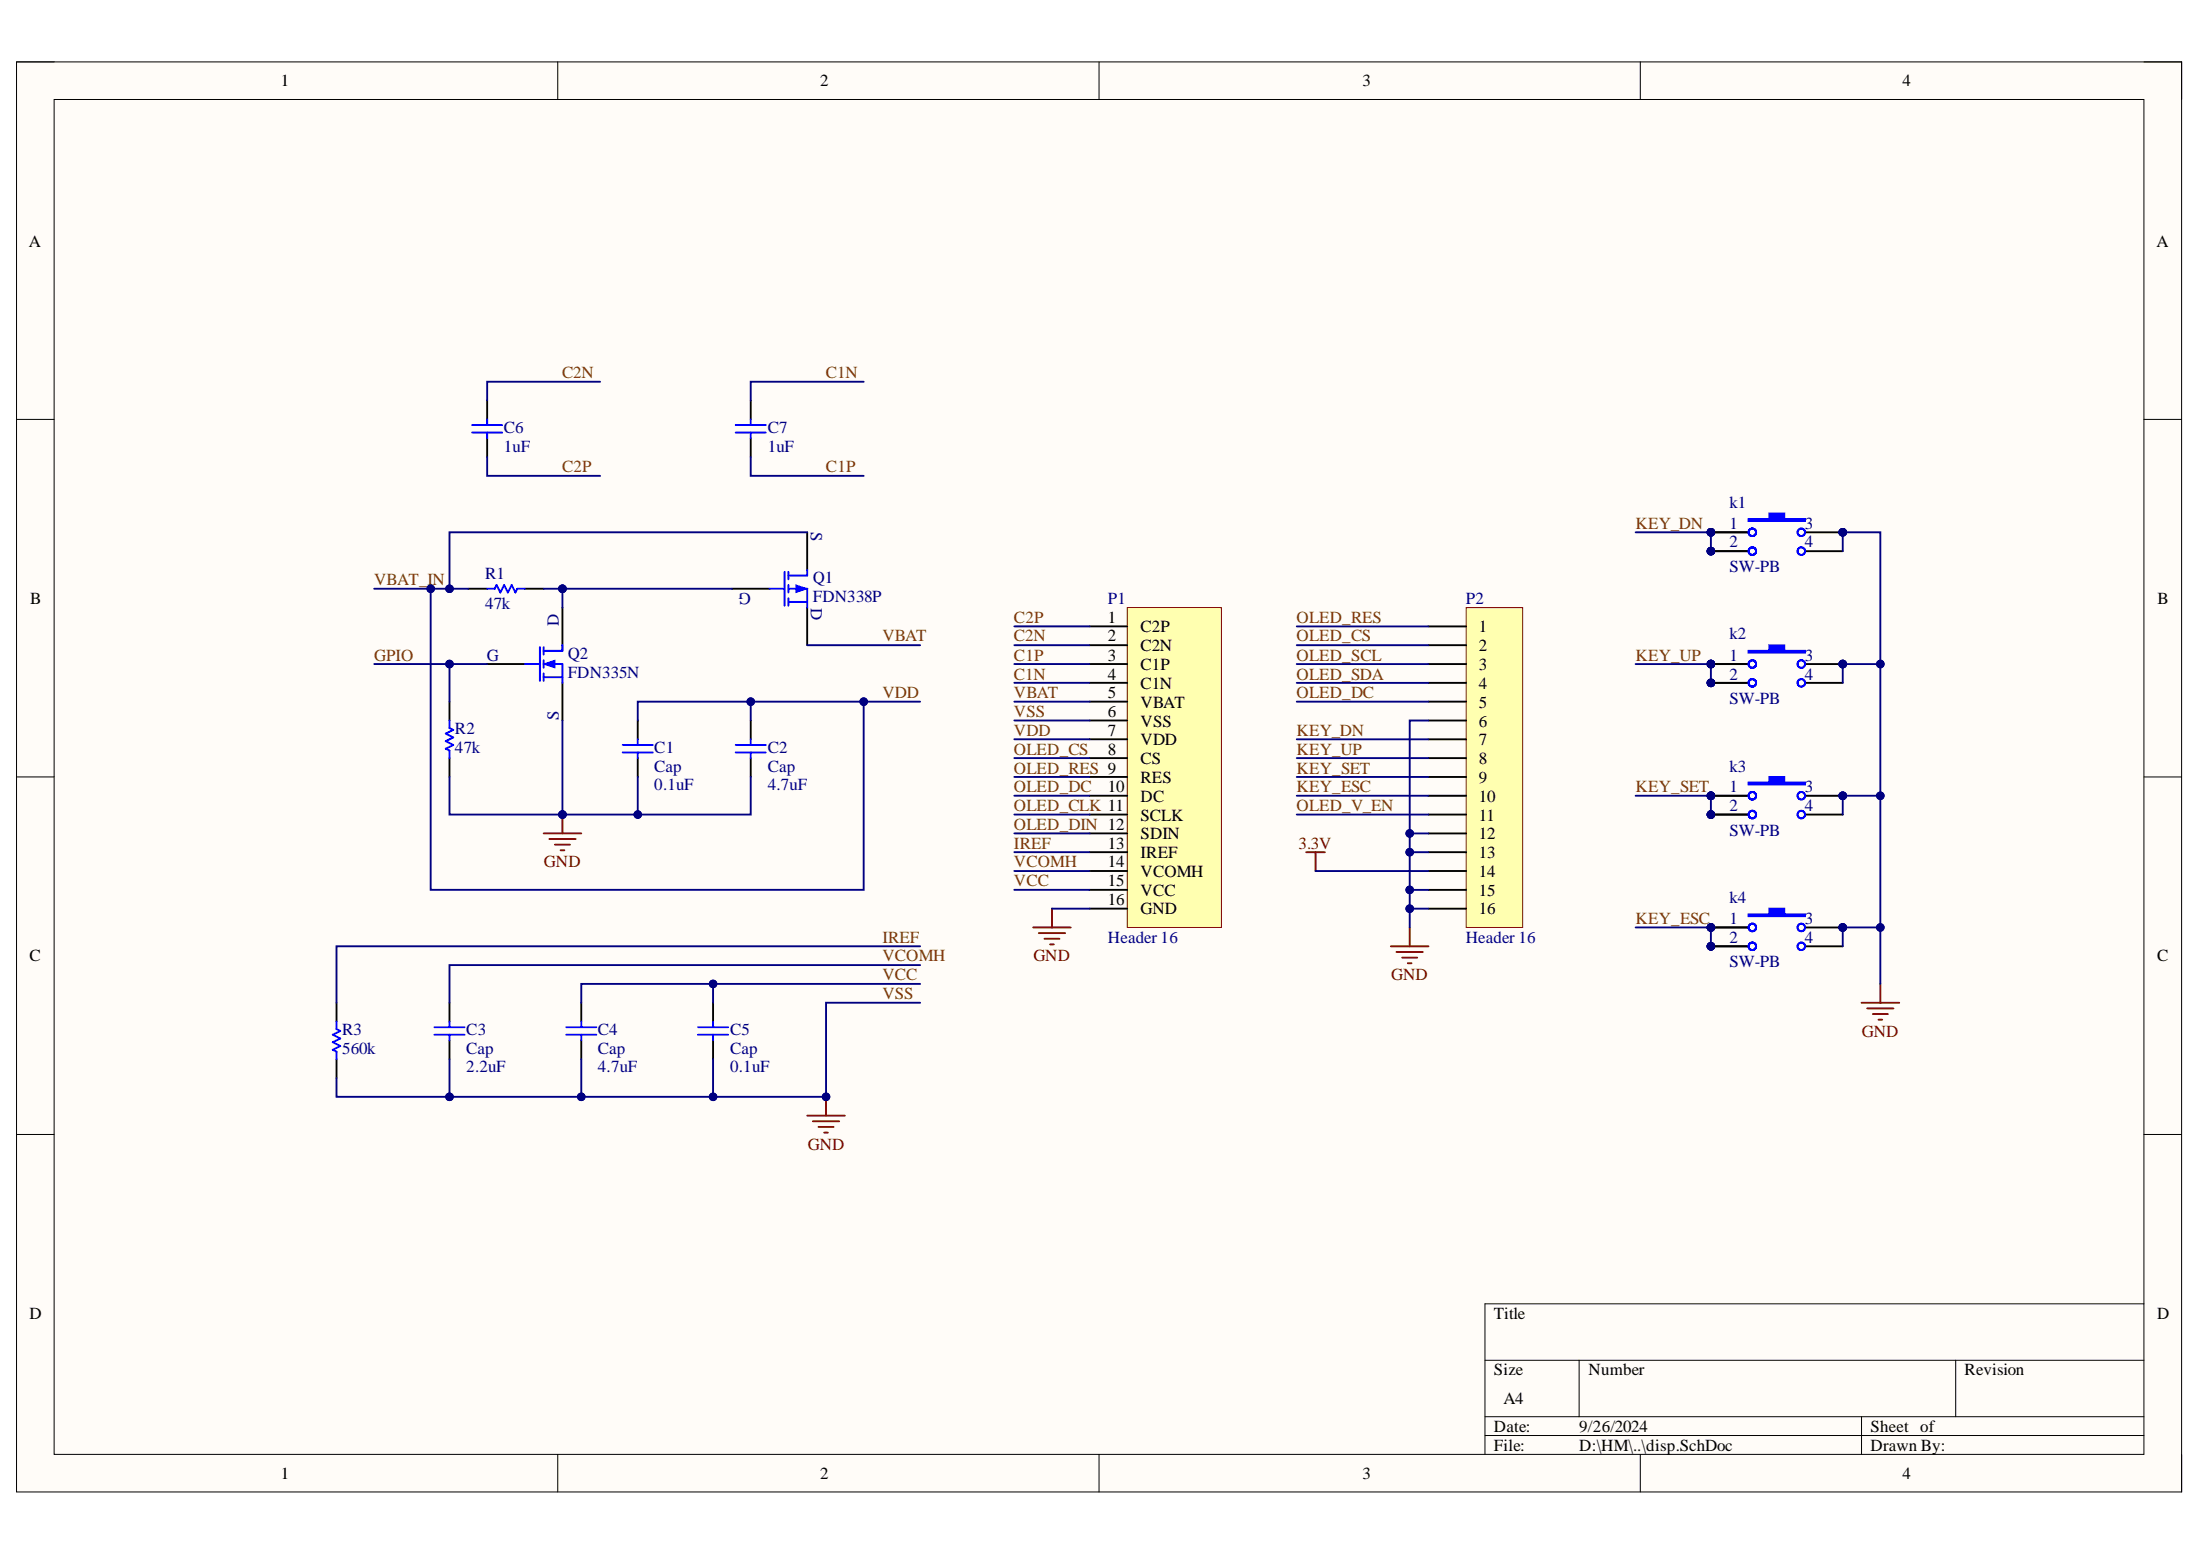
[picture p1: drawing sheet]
<svg xmlns="http://www.w3.org/2000/svg" width="297mm" height="210mm" viewBox="0 0 297 210" stroke-linecap="round" stroke-linejoin="round" font-family="sans-serif">
<path d="M2.2 8.4h292.4v193h-292.4z" fill-rule="evenodd" fill="#fffcf8"/>
<path d="M2.2 8.4h292.4v193h-292.4z" fill="none" stroke="#000" stroke-width=".14"/>
<path d="M7.3 13.4h282.2v182.9h-282.2z" fill-rule="evenodd" fill="#fffcf8"/>
<g fill="none" stroke="#000" stroke-width=".14">
<path d="M2.2 8.4h5.1M7.3 13.4h282.2v182.9h-282.2zM75.3 8.4v5M148.4 8.4v5M221.5 8.4v5M289.5 8.4h5.1v5M2.2 56.6h5.1M289.5 56.6h5.1M2.2 104.9h5.1M289.5 104.9h5.1M2.2 153.1h5.1M289.5 153.1h5.1"/>
<path d="M289.5 176h-89v20.3M75.3 196.3v5.1M148.4 196.3v5.1M200.5 183.6h89M200.5 191.2h89M200.5 193.8h89M213.2 183.6v7.6M221.5 196.3v5.1M251.3 191.2v5.1M264.1 183.6v7.6M294.6 196.3v5.1"/>
</g>
<g fill="none" stroke="#000" stroke-width=".25">
<path d="M63.2 79.5h2.6M70.9 79.5h2.5M60.7 94.7v2.6M65.8 89.6h5.1M75.9 82v5.1M75.9 92.2v5.1M86.1 97.3v2.5M101.4 97.3v2.5M60.7 102.3v2.6M86.1 102.3v2.6M101.4 102.3v2.6M45.4 135.4v2.5"/>
<path d="M60.7 135.4v2.5M78.5 135.4v2.5M96.3 135.4v2.5M45.4 143v2.5M60.7 140.4v2.6M78.5 140.4v2.6M96.3 140.4v2.6"/>
</g>
<g fill="none" stroke="#00f" stroke-width=".25">
<path d="M65.8 79.5h1l.2-.5 .6 1 .5-1 .5 1 .5-1 .5 1 .2-.5h1.1M60.7 97.3v1l.5 .2-1 .5 1 .5-1 .5 1 .6-1 .5 .5 .2v1M70.9 89.6h2M72.9 87.3v4.6M73.4 87.9h2.5M73.4 89.6h2.5v2.6M73.4 91.4h2.5M73.4 87.3v1.1M73.4 89.1v1M73.4 90.9v1M86.1 99.8v.8M101.4 99.8v.8"/>
<path d="M84.1 100.6h4M84.1 101.6h4M86.1 101.6v.7M99.3 100.6h4.1M99.3 101.6h4.1M101.4 101.6v.7M45.4 137.9v1l.5 .3-1 .5 1 .5-1 .5 1 .5-1 .5 .5 .3v1M58.7 138.7h4M58.7 139.7h4M60.7 137.9v.8M60.7 139.7v.7M76.5 138.7h4"/>
<path d="M76.5 139.7h4M78.5 137.9v.8M78.5 139.7v.7M94.2 138.7h4.1M94.2 139.7h4.1M96.3 137.9v.8M96.3 139.7v.7"/>
</g>
<path d="M73.4 89.6l1.5-.5v1z" fill="#00f"/>
<path d="M73.4 89.6l1.5-.5v1z" fill="none" stroke="#00f" stroke-width=".14"/>
<path d="M103.9 79.5h2M105.9 77.2v4.6M106.4 77.7h2.6M106.4 79.5h2.6v2.5M106.4 77.2v1M106.4 79v1M75.9 87.1v.8M106.4 81.2h2.6M106.4 80.7v1.1" fill="none" stroke="#00f" stroke-width=".25"/>
<path d="M98.8 79.5h5.1M109 71.9v5M109 82v5.1" fill="none" stroke="#000" stroke-width=".25"/>
<path d="M107.5 79l1.5 .5-1.5 .5z" fill="#00f"/>
<path d="M107.5 79l1.5 .5-1.5 .5z" fill="none" stroke="#00f" stroke-width=".14"/>
<path d="M109 76.9v.8" fill="none" stroke="#00f" stroke-width=".25"/>
<path d="M73.4 112.5h5.1M74.2 113.3h3.5M74.9 114h2.1M75.7 114.8h.5M75.9 110v2.5" fill="none" stroke="#800000" stroke-width=".25"/>
<circle cx="75.9" cy="110" r=".51" fill="#000080"/>
<circle cx="75.9" cy="110" r=".51" fill="none" stroke="#000080" stroke-width=".14"/>
<path d="M65.8 54.1v2.5M65.8 59.2v2.5M101.4 54.1v2.5M101.4 59.2v2.5" fill="none" stroke="#000" stroke-width=".25"/>
<path d="M63.7 57.4h4.1M63.7 58.4h4.1M65.8 56.6v.8M65.8 58.4v.8M99.3 57.4h4.1M99.3 58.4h4.1M101.4 56.6v.8M101.4 58.4v.8" fill="none" stroke="#00f" stroke-width=".25"/>
<circle cx="231" cy="71.9" r=".51" fill="#000080"/>
<circle cx="231" cy="71.9" r=".51" fill="none" stroke="#000080" stroke-width=".14"/>
<circle cx="248.8" cy="71.9" r=".51" fill="#000080"/>
<circle cx="248.8" cy="71.9" r=".51" fill="none" stroke="#000080" stroke-width=".14"/>
<circle cx="231" cy="71.9" r=".51" fill="#000080"/>
<circle cx="231" cy="71.9" r=".51" fill="none" stroke="#000080" stroke-width=".14"/>
<circle cx="231" cy="74.4" r=".51" fill="#000080"/>
<circle cx="231" cy="74.4" r=".51" fill="none" stroke="#000080" stroke-width=".14"/>
<circle cx="231" cy="74.4" r=".51" fill="#000080"/>
<circle cx="231" cy="74.4" r=".51" fill="none" stroke="#000080" stroke-width=".14"/>
<path d="M231 71.9h5.1" fill="none" stroke="#000" stroke-width=".25"/>
<circle cx="231" cy="71.9" r=".51" fill="#000080"/>
<circle cx="231" cy="71.9" r=".51" fill="none" stroke="#000080" stroke-width=".14"/>
<path d="M243.7 71.9h5.1" fill="none" stroke="#000" stroke-width=".25"/>
<circle cx="248.8" cy="71.9" r=".51" fill="#000080"/>
<circle cx="248.8" cy="71.9" r=".51" fill="none" stroke="#000080" stroke-width=".14"/>
<path d="M236.1 70.1h2.8v-.8h2v.8h2.8v.2h-7.6z" fill-rule="evenodd" fill="#00f"/>
<g fill="none" stroke="#00f" stroke-width=".25">
<path d="M236.1 70.1h2.8v-.8h2v.8h2.8v.2h-7.6z"/>
<circle cx="236.6" cy="71.9" r=".51"/>
<circle cx="243.2" cy="71.9" r=".51"/>
</g>
<path d="M231 71.9h5.1" fill="none" stroke="#000" stroke-width=".25"/>
<circle cx="231" cy="71.9" r=".51" fill="#000080"/>
<circle cx="231" cy="71.9" r=".51" fill="none" stroke="#000080" stroke-width=".14"/>
<circle cx="236.6" cy="71.9" r=".51" fill="none" stroke="#00f" stroke-width=".25"/>
<path d="M231 74.4h5.1" fill="none" stroke="#000" stroke-width=".25"/>
<circle cx="231" cy="74.4" r=".51" fill="#000080"/>
<circle cx="231" cy="74.4" r=".51" fill="none" stroke="#000080" stroke-width=".14"/>
<path d="M231 74.4h5.1M243.7 74.4h5.1" fill="none" stroke="#000" stroke-width=".25"/>
<g fill="none" stroke="#00f" stroke-width=".25">
<circle cx="236.6" cy="74.4" r=".51"/>
<circle cx="243.2" cy="74.4" r=".51"/>
</g>
<circle cx="231" cy="74.4" r=".51" fill="#000080"/>
<circle cx="231" cy="74.4" r=".51" fill="none" stroke="#000080" stroke-width=".14"/>
<circle cx="236.6" cy="74.4" r=".51" fill="none" stroke="#00f" stroke-width=".25"/>
<circle cx="231" cy="89.6" r=".51" fill="#000080"/>
<circle cx="231" cy="89.6" r=".51" fill="none" stroke="#000080" stroke-width=".14"/>
<circle cx="248.8" cy="89.6" r=".51" fill="#000080"/>
<circle cx="248.8" cy="89.6" r=".51" fill="none" stroke="#000080" stroke-width=".14"/>
<circle cx="231" cy="89.6" r=".51" fill="#000080"/>
<circle cx="231" cy="89.6" r=".51" fill="none" stroke="#000080" stroke-width=".14"/>
<path d="M231 89.6h5.1" fill="none" stroke="#000" stroke-width=".25"/>
<circle cx="231" cy="89.6" r=".51" fill="#000080"/>
<circle cx="231" cy="89.6" r=".51" fill="none" stroke="#000080" stroke-width=".14"/>
<path d="M243.7 89.6h5.1" fill="none" stroke="#000" stroke-width=".25"/>
<circle cx="248.8" cy="89.6" r=".51" fill="#000080"/>
<circle cx="248.8" cy="89.6" r=".51" fill="none" stroke="#000080" stroke-width=".14"/>
<path d="M236.1 87.9h2.8v-.8h2v.8h2.8v.2h-7.6z" fill-rule="evenodd" fill="#00f"/>
<g fill="none" stroke="#00f" stroke-width=".25">
<path d="M236.1 87.9h2.8v-.8h2v.8h2.8v.2h-7.6z"/>
<circle cx="236.6" cy="89.6" r=".51"/>
<circle cx="243.2" cy="89.6" r=".51"/>
</g>
<path d="M231 89.6h5.1" fill="none" stroke="#000" stroke-width=".25"/>
<circle cx="231" cy="89.6" r=".51" fill="#000080"/>
<circle cx="231" cy="89.6" r=".51" fill="none" stroke="#000080" stroke-width=".14"/>
<g fill="none" stroke="#00f" stroke-width=".25">
<circle cx="236.6" cy="89.6" r=".51"/>
<circle cx="236.6" cy="92.2" r=".51"/>
<circle cx="243.2" cy="92.2" r=".51"/>
</g>
<path d="M231 92.2h5.1M243.7 92.2h5.1" fill="none" stroke="#000" stroke-width=".25"/>
<circle cx="231" cy="107.4" r=".51" fill="#000080"/>
<circle cx="231" cy="107.4" r=".51" fill="none" stroke="#000080" stroke-width=".14"/>
<circle cx="248.8" cy="107.4" r=".51" fill="#000080"/>
<circle cx="248.8" cy="107.4" r=".51" fill="none" stroke="#000080" stroke-width=".14"/>
<circle cx="231" cy="107.4" r=".51" fill="#000080"/>
<circle cx="231" cy="107.4" r=".51" fill="none" stroke="#000080" stroke-width=".14"/>
<path d="M231 107.4h5.1" fill="none" stroke="#000" stroke-width=".25"/>
<circle cx="231" cy="107.4" r=".51" fill="#000080"/>
<circle cx="231" cy="107.4" r=".51" fill="none" stroke="#000080" stroke-width=".14"/>
<path d="M243.7 107.4h5.1" fill="none" stroke="#000" stroke-width=".25"/>
<circle cx="248.8" cy="107.4" r=".51" fill="#000080"/>
<circle cx="248.8" cy="107.4" r=".51" fill="none" stroke="#000080" stroke-width=".14"/>
<path d="M236.1 105.6h2.8v-.7h2v.7h2.8v.3h-7.6z" fill-rule="evenodd" fill="#00f"/>
<g fill="none" stroke="#00f" stroke-width=".25">
<path d="M236.1 105.6h2.8v-.7h2v.7h2.8v.3h-7.6z"/>
<circle cx="236.6" cy="107.4" r=".51"/>
<circle cx="243.2" cy="107.4" r=".51"/>
</g>
<path d="M231 107.4h5.1" fill="none" stroke="#000" stroke-width=".25"/>
<circle cx="231" cy="107.4" r=".51" fill="#000080"/>
<circle cx="231" cy="107.4" r=".51" fill="none" stroke="#000080" stroke-width=".14"/>
<g fill="none" stroke="#00f" stroke-width=".25">
<circle cx="236.6" cy="110" r=".51"/>
<circle cx="236.6" cy="107.4" r=".51"/>
<circle cx="243.2" cy="110" r=".51"/>
</g>
<path d="M231 110h5.1M243.7 110h5.1" fill="none" stroke="#000" stroke-width=".25"/>
<circle cx="231" cy="125.2" r=".51" fill="#000080"/>
<circle cx="231" cy="125.2" r=".51" fill="none" stroke="#000080" stroke-width=".14"/>
<circle cx="248.8" cy="125.2" r=".51" fill="#000080"/>
<circle cx="248.8" cy="125.2" r=".51" fill="none" stroke="#000080" stroke-width=".14"/>
<circle cx="231" cy="125.2" r=".51" fill="#000080"/>
<circle cx="231" cy="125.2" r=".51" fill="none" stroke="#000080" stroke-width=".14"/>
<circle cx="231" cy="127.7" r=".51" fill="#000080"/>
<circle cx="231" cy="127.7" r=".51" fill="none" stroke="#000080" stroke-width=".14"/>
<circle cx="231" cy="127.7" r=".51" fill="#000080"/>
<circle cx="231" cy="127.7" r=".51" fill="none" stroke="#000080" stroke-width=".14"/>
<path d="M231 125.2h5.1" fill="none" stroke="#000" stroke-width=".25"/>
<circle cx="231" cy="125.2" r=".51" fill="#000080"/>
<circle cx="231" cy="125.2" r=".51" fill="none" stroke="#000080" stroke-width=".14"/>
<path d="M243.7 125.2h5.1" fill="none" stroke="#000" stroke-width=".25"/>
<circle cx="248.8" cy="125.2" r=".51" fill="#000080"/>
<circle cx="248.8" cy="125.2" r=".51" fill="none" stroke="#000080" stroke-width=".14"/>
<path d="M236.1 123.4h2.8v-.7h2v.7h2.8v.3h-7.6z" fill-rule="evenodd" fill="#00f"/>
<g fill="none" stroke="#00f" stroke-width=".25">
<path d="M236.1 123.4h2.8v-.7h2v.7h2.8v.3h-7.6z"/>
<circle cx="236.6" cy="125.2" r=".51"/>
<circle cx="243.2" cy="125.2" r=".51"/>
</g>
<path d="M231 125.2h5.1" fill="none" stroke="#000" stroke-width=".25"/>
<circle cx="231" cy="125.2" r=".51" fill="#000080"/>
<circle cx="231" cy="125.2" r=".51" fill="none" stroke="#000080" stroke-width=".14"/>
<circle cx="236.6" cy="125.2" r=".51" fill="none" stroke="#00f" stroke-width=".25"/>
<path d="M231 127.7h5.1" fill="none" stroke="#000" stroke-width=".25"/>
<circle cx="231" cy="127.7" r=".51" fill="#000080"/>
<circle cx="231" cy="127.7" r=".51" fill="none" stroke="#000080" stroke-width=".14"/>
<path d="M231 127.7h5.1M243.7 127.7h5.1" fill="none" stroke="#000" stroke-width=".25"/>
<g fill="none" stroke="#00f" stroke-width=".25">
<circle cx="236.6" cy="127.7" r=".51"/>
<circle cx="243.2" cy="127.7" r=".51"/>
</g>
<circle cx="231" cy="127.7" r=".51" fill="#000080"/>
<circle cx="231" cy="127.7" r=".51" fill="none" stroke="#000080" stroke-width=".14"/>
<circle cx="236.6" cy="127.7" r=".51" fill="none" stroke="#00f" stroke-width=".25"/>
<path d="M251.3 135.4h5.1M252.1 136.1h3.6M252.9 136.9h2M253.6 137.6h.5M253.9 132.8v2.6" fill="none" stroke="#800000" stroke-width=".25"/>
<path d="M198 82h7.6v43.2h-7.6z" fill-rule="evenodd" fill="#ffffb0"/>
<path d="M198 82h7.6v43.2h-7.6z" fill="none" stroke="#800000" stroke-width=".14"/>
<g fill="none" stroke="#000" stroke-width=".25">
<path d="M192.9 84.6h5.1M192.9 87.1h5.1M192.9 89.6h5.1M192.9 92.2h5.1M192.9 94.7h5.1M192.9 97.3h5.1M192.9 99.8h5.1M192.9 102.3h5.1M192.9 104.9h5.1M192.9 107.4h5.1M192.9 110h5.1M192.9 112.5h5.1"/>
<path d="M192.9 115h5.1M192.9 117.6h5.1M192.9 120.1h5.1M192.9 122.7h5.1"/>
</g>
<path d="M152.2 82h12.7v43.2h-12.7z" fill-rule="evenodd" fill="#ffffb0"/>
<path d="M152.2 82h12.7v43.2h-12.7z" fill="none" stroke="#800000" stroke-width=".14"/>
<g fill="none" stroke="#000" stroke-width=".25">
<path d="M147.1 84.6h5.1M147.1 87.1h5.1M147.1 89.6h5.1M147.1 92.2h5.1M147.1 94.7h5.1M147.1 97.3h5.1M147.1 99.8h5.1M147.1 102.3h5.1M147.1 104.9h5.1M147.1 107.4h5.1M147.1 110h5.1M147.1 112.5h5.1"/>
<path d="M147.1 115h5.1M147.1 117.6h5.1M147.1 120.1h5.1M147.1 122.7h5.1"/>
</g>
<path d="M176.4 115h2.5M177.6 115v2.6M187.8 127.7h5.1M188.5 128.5h3.6M189.3 129.3h2.1M190.1 130h.5M190.3 125.2v2.5M109 150.6h5.1M109.7 151.4h3.6M110.5 152.1h2M111.3 152.9h.5M111.5 148.1v2.5" fill="none" stroke="#800000" stroke-width=".25"/>
<circle cx="111.5" cy="148.1" r=".51" fill="#000080"/>
<circle cx="111.5" cy="148.1" r=".51" fill="none" stroke="#000080" stroke-width=".14"/>
<path d="M139.5 125.2h5.1M140.3 126h3.5M141 126.7h2M141.8 127.5h.5M142 122.7v2.5" fill="none" stroke="#800000" stroke-width=".25"/>
<path d="M109 71.9h-48.3v7.6" fill="none" stroke="#000080" stroke-width=".25"/>
<circle cx="60.7" cy="79.5" r=".51" fill="#000080"/>
<circle cx="60.7" cy="79.5" r=".51" fill="none" stroke="#000080" stroke-width=".14"/>
<path d="M75.9 79.5v2.5" fill="none" stroke="#000080" stroke-width=".25"/>
<circle cx="75.9" cy="79.5" r=".51" fill="#000080"/>
<circle cx="75.9" cy="79.5" r=".51" fill="none" stroke="#000080" stroke-width=".14"/>
<path d="M65.8 89.6h-5.1v5.1" fill="none" stroke="#000080" stroke-width=".25"/>
<circle cx="60.7" cy="89.6" r=".51" fill="#000080"/>
<circle cx="60.7" cy="89.6" r=".51" fill="none" stroke="#000080" stroke-width=".14"/>
<path d="M50.5 89.6h10.2" fill="none" stroke="#000080" stroke-width=".25"/>
<circle cx="60.7" cy="89.6" r=".51" fill="#000080"/>
<circle cx="60.7" cy="89.6" r=".51" fill="none" stroke="#000080" stroke-width=".14"/>
<path d="M86.1 104.9v5.1" fill="none" stroke="#000080" stroke-width=".25"/>
<circle cx="86.1" cy="110" r=".51" fill="#000080"/>
<circle cx="86.1" cy="110" r=".51" fill="none" stroke="#000080" stroke-width=".14"/>
<path d="M86.1 97.3v-2.6h15.3v2.6" fill="none" stroke="#000080" stroke-width=".25"/>
<circle cx="101.4" cy="94.7" r=".51" fill="#000080"/>
<circle cx="101.4" cy="94.7" r=".51" fill="none" stroke="#000080" stroke-width=".14"/>
<path d="M109 87.1h15.2M124.2 127.7h-78.8v7.7M124.2 130.3h-63.5v5.1M60.7 143v5.1" fill="none" stroke="#000080" stroke-width=".25"/>
<circle cx="60.7" cy="148.1" r=".51" fill="#000080"/>
<circle cx="60.7" cy="148.1" r=".51" fill="none" stroke="#000080" stroke-width=".14"/>
<path d="M73.4 79.5h2.5" fill="none" stroke="#000080" stroke-width=".25"/>
<circle cx="75.9" cy="79.5" r=".51" fill="#000080"/>
<circle cx="75.9" cy="79.5" r=".51" fill="none" stroke="#000080" stroke-width=".14"/>
<path d="M75.9 79.5h22.9" fill="none" stroke="#000080" stroke-width=".25"/>
<circle cx="75.9" cy="79.5" r=".51" fill="#000080"/>
<circle cx="75.9" cy="79.5" r=".51" fill="none" stroke="#000080" stroke-width=".14"/>
<path d="M75.9 97.3v12.7" fill="none" stroke="#000080" stroke-width=".25"/>
<circle cx="75.9" cy="110" r=".51" fill="#000080"/>
<circle cx="75.9" cy="110" r=".51" fill="none" stroke="#000080" stroke-width=".14"/>
<path d="M101.4 94.7h22.8" fill="none" stroke="#000080" stroke-width=".25"/>
<circle cx="101.4" cy="94.7" r=".51" fill="#000080"/>
<circle cx="101.4" cy="94.7" r=".51" fill="none" stroke="#000080" stroke-width=".14"/>
<circle cx="116.6" cy="94.7" r=".51" fill="#000080"/>
<circle cx="116.6" cy="94.7" r=".51" fill="none" stroke="#000080" stroke-width=".14"/>
<path d="M81 51.5h-15.2v2.6M116.6 51.5h-15.2v2.6M65.8 61.7v2.5h15.2M101.4 61.7v2.5h15.2M248.8 71.9v2.5" fill="none" stroke="#000080" stroke-width=".25"/>
<circle cx="248.8" cy="71.9" r=".51" fill="#000080"/>
<circle cx="248.8" cy="71.9" r=".51" fill="none" stroke="#000080" stroke-width=".14"/>
<path d="M248.8 89.6v2.6" fill="none" stroke="#000080" stroke-width=".25"/>
<circle cx="248.8" cy="89.6" r=".51" fill="#000080"/>
<circle cx="248.8" cy="89.6" r=".51" fill="none" stroke="#000080" stroke-width=".14"/>
<path d="M248.8 89.6h5.1" fill="none" stroke="#000080" stroke-width=".25"/>
<circle cx="248.8" cy="89.6" r=".51" fill="#000080"/>
<circle cx="248.8" cy="89.6" r=".51" fill="none" stroke="#000080" stroke-width=".14"/>
<circle cx="253.9" cy="89.6" r=".51" fill="#000080"/>
<circle cx="253.9" cy="89.6" r=".51" fill="none" stroke="#000080" stroke-width=".14"/>
<path d="M248.8 107.4v2.6" fill="none" stroke="#000080" stroke-width=".25"/>
<circle cx="248.8" cy="107.4" r=".51" fill="#000080"/>
<circle cx="248.8" cy="107.4" r=".51" fill="none" stroke="#000080" stroke-width=".14"/>
<path d="M248.8 107.4h5.1" fill="none" stroke="#000080" stroke-width=".25"/>
<circle cx="248.8" cy="107.4" r=".51" fill="#000080"/>
<circle cx="248.8" cy="107.4" r=".51" fill="none" stroke="#000080" stroke-width=".14"/>
<circle cx="253.9" cy="107.4" r=".51" fill="#000080"/>
<circle cx="253.9" cy="107.4" r=".51" fill="none" stroke="#000080" stroke-width=".14"/>
<path d="M248.8 125.2v2.5" fill="none" stroke="#000080" stroke-width=".25"/>
<circle cx="248.8" cy="125.2" r=".51" fill="#000080"/>
<circle cx="248.8" cy="125.2" r=".51" fill="none" stroke="#000080" stroke-width=".14"/>
<path d="M248.8 125.2h5.1" fill="none" stroke="#000080" stroke-width=".25"/>
<circle cx="248.8" cy="125.2" r=".51" fill="#000080"/>
<circle cx="248.8" cy="125.2" r=".51" fill="none" stroke="#000080" stroke-width=".14"/>
<circle cx="253.9" cy="125.2" r=".51" fill="#000080"/>
<circle cx="253.9" cy="125.2" r=".51" fill="none" stroke="#000080" stroke-width=".14"/>
<path d="M231 71.9v2.5" fill="none" stroke="#000080" stroke-width=".25"/>
<circle cx="231" cy="74.4" r=".51" fill="#000080"/>
<circle cx="231" cy="74.4" r=".51" fill="none" stroke="#000080" stroke-width=".14"/>
<circle cx="231" cy="71.9" r=".51" fill="#000080"/>
<circle cx="231" cy="71.9" r=".51" fill="none" stroke="#000080" stroke-width=".14"/>
<path d="M220.8 71.9h10.2" fill="none" stroke="#000080" stroke-width=".25"/>
<circle cx="231" cy="71.9" r=".51" fill="#000080"/>
<circle cx="231" cy="71.9" r=".51" fill="none" stroke="#000080" stroke-width=".14"/>
<path d="M231 89.6v2.6" fill="none" stroke="#000080" stroke-width=".25"/>
<circle cx="231" cy="89.6" r=".51" fill="#000080"/>
<circle cx="231" cy="89.6" r=".51" fill="none" stroke="#000080" stroke-width=".14"/>
<path d="M220.8 89.6h10.2" fill="none" stroke="#000080" stroke-width=".25"/>
<circle cx="231" cy="89.6" r=".51" fill="#000080"/>
<circle cx="231" cy="89.6" r=".51" fill="none" stroke="#000080" stroke-width=".14"/>
<path d="M231 107.4v2.6" fill="none" stroke="#000080" stroke-width=".25"/>
<circle cx="231" cy="107.4" r=".51" fill="#000080"/>
<circle cx="231" cy="107.4" r=".51" fill="none" stroke="#000080" stroke-width=".14"/>
<path d="M220.8 107.4h10.2" fill="none" stroke="#000080" stroke-width=".25"/>
<circle cx="231" cy="107.4" r=".51" fill="#000080"/>
<circle cx="231" cy="107.4" r=".51" fill="none" stroke="#000080" stroke-width=".14"/>
<path d="M231 125.2v2.5" fill="none" stroke="#000080" stroke-width=".25"/>
<circle cx="231" cy="127.7" r=".51" fill="#000080"/>
<circle cx="231" cy="127.7" r=".51" fill="none" stroke="#000080" stroke-width=".14"/>
<circle cx="231" cy="125.2" r=".51" fill="#000080"/>
<circle cx="231" cy="125.2" r=".51" fill="none" stroke="#000080" stroke-width=".14"/>
<path d="M220.8 125.2h10.2" fill="none" stroke="#000080" stroke-width=".25"/>
<circle cx="231" cy="125.2" r=".51" fill="#000080"/>
<circle cx="231" cy="125.2" r=".51" fill="none" stroke="#000080" stroke-width=".14"/>
<path d="M50.5 79.5h12.7" fill="none" stroke="#000080" stroke-width=".25"/>
<circle cx="60.7" cy="79.5" r=".51" fill="#000080"/>
<circle cx="60.7" cy="79.5" r=".51" fill="none" stroke="#000080" stroke-width=".14"/>
<circle cx="58.1" cy="79.5" r=".51" fill="#000080"/>
<circle cx="58.1" cy="79.5" r=".51" fill="none" stroke="#000080" stroke-width=".14"/>
<path d="M248.8 71.9h5.1v60.9" fill="none" stroke="#000080" stroke-width=".25"/>
<circle cx="248.8" cy="71.9" r=".51" fill="#000080"/>
<circle cx="248.8" cy="71.9" r=".51" fill="none" stroke="#000080" stroke-width=".14"/>
<circle cx="253.9" cy="89.6" r=".51" fill="#000080"/>
<circle cx="253.9" cy="89.6" r=".51" fill="none" stroke="#000080" stroke-width=".14"/>
<circle cx="253.9" cy="107.4" r=".51" fill="#000080"/>
<circle cx="253.9" cy="107.4" r=".51" fill="none" stroke="#000080" stroke-width=".14"/>
<circle cx="253.9" cy="125.2" r=".51" fill="#000080"/>
<circle cx="253.9" cy="125.2" r=".51" fill="none" stroke="#000080" stroke-width=".14"/>
<path d="M60.7 104.9v5.1h40.7v-5.1" fill="none" stroke="#000080" stroke-width=".25"/>
<circle cx="75.9" cy="110" r=".51" fill="#000080"/>
<circle cx="75.9" cy="110" r=".51" fill="none" stroke="#000080" stroke-width=".14"/>
<circle cx="86.1" cy="110" r=".51" fill="#000080"/>
<circle cx="86.1" cy="110" r=".51" fill="none" stroke="#000080" stroke-width=".14"/>
<path d="M58.1 79.5v40.6h58.5v-25.4" fill="none" stroke="#000080" stroke-width=".25"/>
<circle cx="58.1" cy="79.5" r=".51" fill="#000080"/>
<circle cx="58.1" cy="79.5" r=".51" fill="none" stroke="#000080" stroke-width=".14"/>
<circle cx="116.6" cy="94.7" r=".51" fill="#000080"/>
<circle cx="116.6" cy="94.7" r=".51" fill="none" stroke="#000080" stroke-width=".14"/>
<g fill="none" stroke="#000080" stroke-width=".25">
<path d="M136.9 84.6h10.2M136.9 87.1h10.2M136.9 89.6h10.2M136.9 92.2h10.2M136.9 94.7h10.2M136.9 97.3h10.2M136.9 99.8h10.2M175.1 99.8h17.8M136.9 102.3h10.2M136.9 104.9h10.2M136.9 107.4h10.2M136.9 110h10.2"/>
<path d="M136.9 112.5h10.2M136.9 115h10.2M136.9 117.6h10.2M175.1 102.3h17.8M175.1 104.9h17.8M175.1 107.4h17.8M175.1 110h17.8M190.3 112.5h2.6M136.9 120.1h10.2M142 122.7h5.1"/>
</g>
<circle cx="190.3" cy="112.5" r=".51" fill="#000080"/>
<circle cx="190.3" cy="112.5" r=".51" fill="none" stroke="#000080" stroke-width=".14"/>
<path d="M190.3 115h2.6" fill="none" stroke="#000080" stroke-width=".25"/>
<circle cx="190.3" cy="115" r=".51" fill="#000080"/>
<circle cx="190.3" cy="115" r=".51" fill="none" stroke="#000080" stroke-width=".14"/>
<path d="M177.6 117.6h15.3M190.3 120.1h2.6" fill="none" stroke="#000080" stroke-width=".25"/>
<circle cx="190.3" cy="120.1" r=".51" fill="#000080"/>
<circle cx="190.3" cy="120.1" r=".51" fill="none" stroke="#000080" stroke-width=".14"/>
<path d="M192.9 97.3h-2.6v27.9" fill="none" stroke="#000080" stroke-width=".25"/>
<circle cx="190.3" cy="112.5" r=".51" fill="#000080"/>
<circle cx="190.3" cy="112.5" r=".51" fill="none" stroke="#000080" stroke-width=".14"/>
<circle cx="190.3" cy="115" r=".51" fill="#000080"/>
<circle cx="190.3" cy="115" r=".51" fill="none" stroke="#000080" stroke-width=".14"/>
<circle cx="190.3" cy="120.1" r=".51" fill="#000080"/>
<circle cx="190.3" cy="120.1" r=".51" fill="none" stroke="#000080" stroke-width=".14"/>
<circle cx="190.3" cy="122.7" r=".51" fill="#000080"/>
<circle cx="190.3" cy="122.7" r=".51" fill="none" stroke="#000080" stroke-width=".14"/>
<path d="M190.3 122.7h2.6" fill="none" stroke="#000080" stroke-width=".25"/>
<circle cx="190.3" cy="122.7" r=".51" fill="#000080"/>
<circle cx="190.3" cy="122.7" r=".51" fill="none" stroke="#000080" stroke-width=".14"/>
<path d="M175.1 94.7h17.8M175.1 92.2h17.8M175.1 89.6h17.8M175.1 87.1h17.8M175.1 84.6h17.8M96.3 143v5.1h-50.9v-2.6" fill="none" stroke="#000080" stroke-width=".25"/>
<circle cx="96.3" cy="148.1" r=".51" fill="#000080"/>
<circle cx="96.3" cy="148.1" r=".51" fill="none" stroke="#000080" stroke-width=".14"/>
<circle cx="78.5" cy="148.1" r=".51" fill="#000080"/>
<circle cx="78.5" cy="148.1" r=".51" fill="none" stroke="#000080" stroke-width=".14"/>
<circle cx="60.7" cy="148.1" r=".51" fill="#000080"/>
<circle cx="60.7" cy="148.1" r=".51" fill="none" stroke="#000080" stroke-width=".14"/>
<path d="M78.5 143v5.1" fill="none" stroke="#000080" stroke-width=".25"/>
<circle cx="78.5" cy="148.1" r=".51" fill="#000080"/>
<circle cx="78.5" cy="148.1" r=".51" fill="none" stroke="#000080" stroke-width=".14"/>
<path d="M124.2 132.8h-45.7v2.6" fill="none" stroke="#000080" stroke-width=".25"/>
<circle cx="96.3" cy="132.8" r=".51" fill="#000080"/>
<circle cx="96.3" cy="132.8" r=".51" fill="none" stroke="#000080" stroke-width=".14"/>
<path d="M96.3 132.8v2.6" fill="none" stroke="#000080" stroke-width=".25"/>
<circle cx="96.3" cy="132.8" r=".51" fill="#000080"/>
<circle cx="96.3" cy="132.8" r=".51" fill="none" stroke="#000080" stroke-width=".14"/>
<path d="M124.2 135.4h-12.7v12.7h-15.2" fill="none" stroke="#000080" stroke-width=".25"/>
<circle cx="96.3" cy="148.1" r=".51" fill="#000080"/>
<circle cx="96.3" cy="148.1" r=".51" fill="none" stroke="#000080" stroke-width=".14"/>
<circle cx="111.5" cy="148.1" r=".51" fill="#000080"/>
<circle cx="111.5" cy="148.1" r=".51" fill="none" stroke="#000080" stroke-width=".14"/>
<g font-size="2.3">
<text x="37.9" y="11.7">1</text>
<text x="110.8" y="11.7">2</text>
<text x="183.9" y="11.7">3</text>
<text x="256.9" y="11.7">4</text>
<text x="3.9" y="33.3">A</text>
<text x="291.2" y="33.3">A</text>
<text x="4.1" y="81.5">B</text>
<text x="291.3" y="81.5">B</text>
<text x="149.6" y="84">1</text>
<text x="149.6" y="86.6">2</text>
<text x="149.6" y="89.2">3</text>
<text x="154" y="85.3">C2P</text>
<text x="154" y="87.8">C2N</text>
<text x="199.7" y="85.3">1</text>
<text x="199.7" y="87.8">2</text>
<text x="149.6" y="91.7">4</text>
<text x="149.6" y="94.3">5</text>
<text x="154" y="90.5">C1P</text>
<text x="154" y="93">C1N</text>
<text x="154" y="95.5">VBAT</text>
<text x="199.7" y="90.5">3</text>
<text x="199.7" y="93">4</text>
<text x="199.7" y="95.5">5</text>
<text x="149.6" y="96.8">6</text>
<text x="149.6" y="99.3">7</text>
<text x="149.6" y="101.9">8</text>
<text x="154" y="98.1">VSS</text>
<text x="154" y="100.6">VDD</text>
<text x="199.7" y="98.1">6</text>
<text x="199.7" y="100.6">7</text>
<text x="149.6" y="107">10</text>
<text x="154" y="103.1">CS</text>
<text x="154" y="105.7">RES</text>
<text x="199.7" y="103.1">8</text>
<text x="199.7" y="105.7">9</text>
<text x="154" y="108.2">DC</text>
<text x="154" y="110.8">SCLK</text>
<text x="154" y="113.3">SDIN</text>
<text x="199.7" y="108.2">10</text>
<text x="199.7" y="110.8">11</text>
<text x="199.7" y="113.3">12</text>
<text x="149.6" y="114.6">13</text>
<text x="149.6" y="117.1">14</text>
<text x="149.6" y="119.6">15</text>
<text x="154" y="115.8">IREF</text>
<text x="154" y="118.4">VCOMH</text>
<text x="199.7" y="115.8">13</text>
<text x="199.7" y="118.4">14</text>
<text x="149.6" y="122.2">16</text>
<text x="154" y="120.9">VCC</text>
<text x="154" y="123.4">GND</text>
<text x="199.7" y="120.9">15</text>
<text x="199.7" y="123.4">16</text>
<text x="4" y="129.8">C</text>
<text x="291.2" y="129.8">C</text>
<text x="4" y="178.1">D</text>
<text x="201.7" y="178.1">Title</text>
<text x="291.2" y="178.1">D</text>
<text x="201.7" y="185.7">Size</text>
<text x="214.5" y="185.7">Number</text>
<text x="265.3" y="185.7">Revision</text>
<text x="203" y="189.5">A4</text>
<text x="201.7" y="193.3">Date:</text>
<text x="201.7" y="195.8">File:</text>
<text x="213.2" y="193.3">9/26/2024</text>
<text x="213.2" y="195.8">D:\HM\..\disp.SchDoc</text>
<text x="252.6" y="193.3">Sheet of</text>
<text x="252.6" y="195.8">Drawn By:</text>
<text x="37.9" y="199.6">1</text>
<text x="110.8" y="199.6">2</text>
<text x="183.9" y="199.6">3</text>
<text x="256.9" y="199.6">4</text>
</g>
<g font-size="2.3" fill="#783f04">
<text x="75.9" y="51.1">C2N</text>
<text x="111.5" y="51.1">C1N</text>
<text x="75.9" y="63.7">C2P</text>
<text x="111.5" y="63.7">C1P</text>
<text x="220.8" y="71.4">KEY_DN</text>
<text x="50.5" y="79">VBAT_IN</text>
<text x="50.5" y="89.2">GPIO</text>
<text x="119.1" y="86.6">VBAT</text>
<text x="136.9" y="89.2">C1P</text>
<text x="136.9" y="86.6">C2N</text>
<text x="136.9" y="84">C2P</text>
<text x="175.1" y="84">OLED_RES</text>
<text x="175.1" y="86.6">OLED_CS</text>
<text x="175.1" y="89.2">OLED_SCL</text>
<text x="220.8" y="89.2">KEY_UP</text>
<text x="119.1" y="94.3">VDD</text>
<text x="136.9" y="91.7">C1N</text>
<text x="136.9" y="94.3">VBAT</text>
<text x="175.1" y="91.7">OLED_SDA</text>
<text x="175.1" y="94.3">OLED_DC</text>
<text x="136.9" y="101.9">OLED_CS</text>
<text x="136.9" y="99.3">VDD</text>
<text x="136.9" y="96.8">VSS</text>
<text x="175.1" y="99.3">KEY_DN</text>
<text x="175.1" y="101.9">KEY_UP</text>
<text x="136.9" y="104.4">OLED_RES 9</text>
<text x="136.9" y="107">OLED_DC</text>
<text x="175.1" y="104.4">KEY_SET</text>
<text x="175.1" y="107">KEY_ESC</text>
<text x="220.8" y="107">KEY_SET</text>
<text x="136.9" y="109.5">OLED_CLK 11</text>
<text x="136.9" y="112">OLED_DIN 12</text>
<text x="175.1" y="109.5">OLED_V_EN</text>
<text x="136.9" y="114.6">IREF</text>
<text x="136.9" y="117.1">VCOMH</text>
<text x="136.9" y="119.6">VCC</text>
<text x="220.8" y="124.7">KEY_ESC</text>
<text x="119.1" y="127.2">IREF</text>
<text x="119.1" y="129.8">VCOMH</text>
<text x="119.1" y="132.3">VCC</text>
<text x="119.1" y="134.9">VSS</text>
</g>
<g font-size="2.3" fill="#000080">
<text x="68" y="58.4">C6</text>
<text x="103.6" y="58.4">C7</text>
<text x="68" y="61">1uF</text>
<text x="103.6" y="61">1uF</text>
<text x="109.5" y="71.9" transform="rotate(90 109.5 71.9)">S</text>
<text x="233.5" y="71.4">1</text>
<text x="233.5" y="68.6">k1</text>
<text x="243.7" y="71.4">3</text>
<text x="233.5" y="73.9">2</text>
<text x="233.5" y="77.2">SW-PB</text>
<text x="243.7" y="73.9">4</text>
<text x="65.5" y="82.3">47k</text>
<text x="65.5" y="78.2">R1</text>
<text x="101.4" y="80" transform="rotate(-180 101.4 80)">G</text>
<text x="109.5" y="82" transform="rotate(90 109.5 82)">D</text>
<text x="109.7" y="78.7">Q1</text>
<text x="109.7" y="81.2">FDN338P</text>
<text x="149.6" y="81.5">P1</text>
<text x="197.9" y="81.5">P2</text>
<text x="65.7" y="89.2">G</text>
<text x="75.5" y="84.5" transform="rotate(-90 75.5 84.5)">D</text>
<text x="76.7" y="88.9">Q2</text>
<text x="233.5" y="89.2">1</text>
<text x="233.5" y="86.3">k2</text>
<text x="243.7" y="89.2">3</text>
<text x="76.7" y="91.5">FDN335N</text>
<text x="233.5" y="91.7">2</text>
<text x="233.5" y="95">SW-PB</text>
<text x="243.7" y="91.7">4</text>
<text x="61.4" y="101.6">47k</text>
<text x="61.4" y="99.1">R2</text>
<text x="75.5" y="97.2" transform="rotate(-90 75.5 97.2)">S</text>
<text x="88.3" y="101.6">C1</text>
<text x="103.6" y="101.6">C2</text>
<text x="88.3" y="106.7">0.1uF</text>
<text x="88.3" y="104.2">Cap</text>
<text x="103.6" y="106.7">4.7uF</text>
<text x="103.6" y="104.2">Cap</text>
<text x="233.5" y="107">1</text>
<text x="233.5" y="104.2">k3</text>
<text x="243.7" y="107">3</text>
<text x="233.5" y="109.5">2</text>
<text x="233.5" y="112.8">SW-PB</text>
<text x="243.7" y="109.5">4</text>
<text x="233.5" y="124.7">1</text>
<text x="233.5" y="121.9">k4</text>
<text x="243.7" y="124.7">3</text>
<text x="149.6" y="127.2">Header 16</text>
<text x="197.9" y="127.2">Header 16</text>
<text x="233.5" y="127.2">2</text>
<text x="233.5" y="130.5">SW-PB</text>
<text x="243.7" y="127.2">4</text>
<text x="46.2" y="142.2">560k</text>
<text x="46.2" y="139.7">R3</text>
<text x="63" y="139.7">C3</text>
<text x="63" y="142.2">Cap</text>
<text x="80.7" y="139.7">C4</text>
<text x="80.7" y="142.2">Cap</text>
<text x="98.6" y="139.7">C5</text>
<text x="98.6" y="142.2">Cap</text>
<text x="63" y="144.7">2.2uF</text>
<text x="80.7" y="144.7">4.7uF</text>
<text x="98.6" y="144.7">0.1uF</text>
</g>
<g font-size="2.3" fill="#800000">
<text x="73.4" y="117.1">GND</text>
<text x="175.3" y="114.6">3.3V</text>
<text x="139.5" y="129.8">GND</text>
<text x="187.8" y="132.3">GND</text>
<text x="251.4" y="139.9">GND</text>
<text x="109.1" y="155.2">GND</text>
</g>
<g font-size="1.1" fill="#000080">
<text x="230.4" y="92.5">PIk201</text>
<text x="230.4" y="110.1">PIk301</text>
</g>
</svg>
